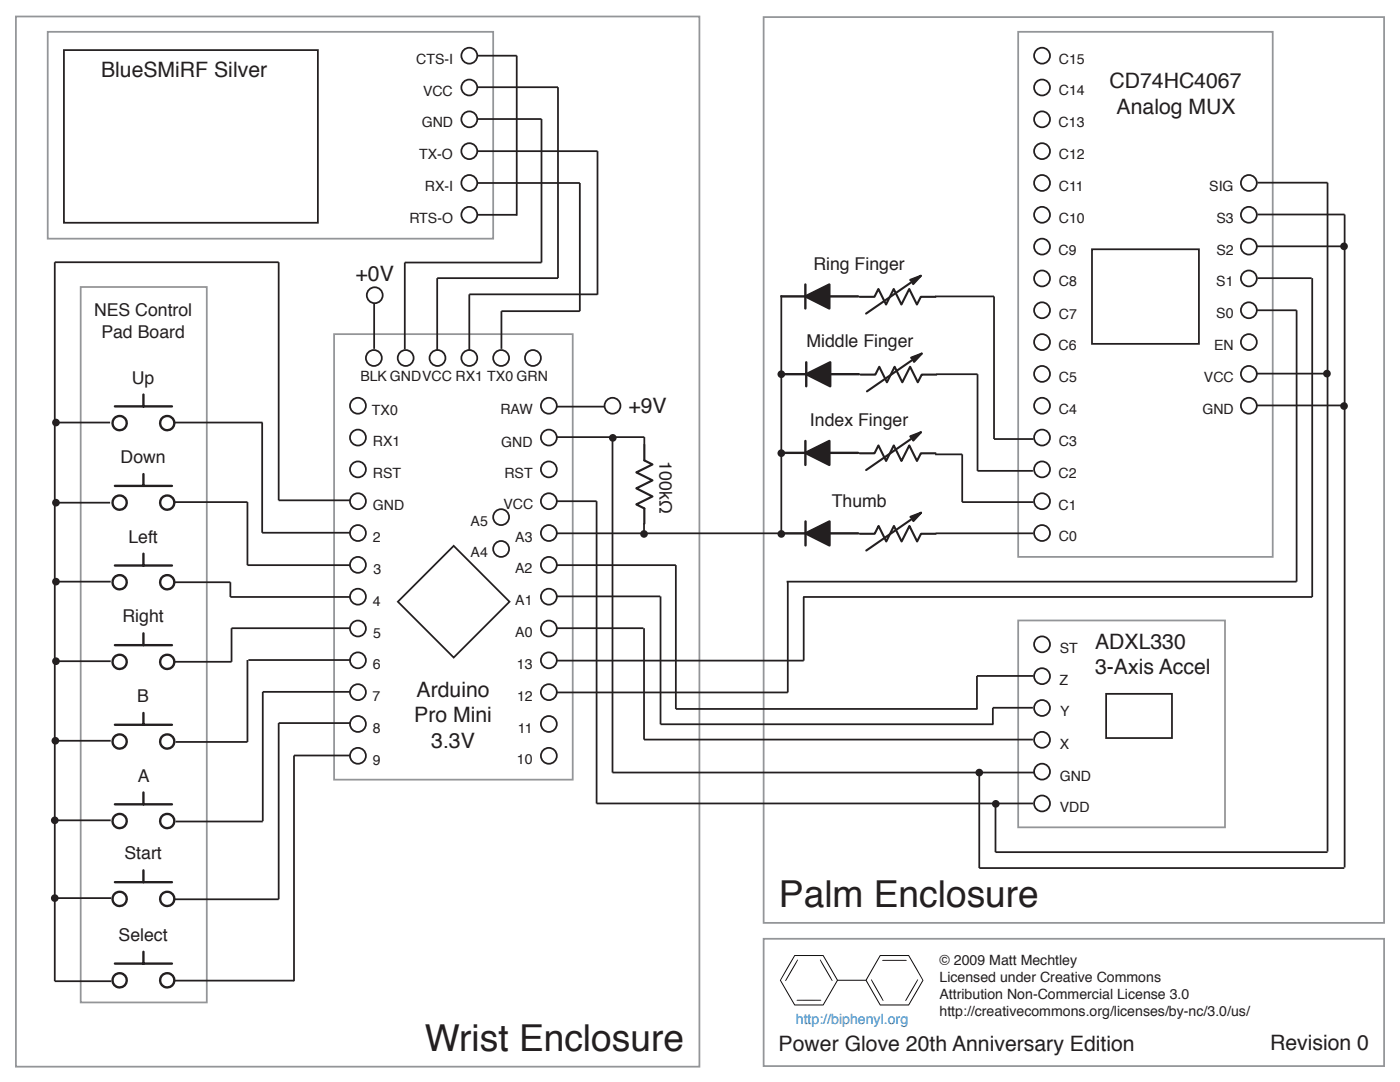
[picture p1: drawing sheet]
<svg xmlns="http://www.w3.org/2000/svg" width="279mm" height="216mm" viewBox="0 0 279 216" stroke-linecap="round" stroke-linejoin="round" font-family="sans-serif">
<!-- layer: Copyright Info -->
<path d="M152.4 187.3h123.8v25.4h-123.8z" fill="none" stroke="#939598" stroke-width=".35"/>
<path d="M176.1 191.6h4.9l-4.3 .1zM183.1 195.4l.1 .1-.4 .8-1.9 3.4h-.2zM173.8 195.5l.3 .1 2.2 4.1-.2-.2zM175.7 190.8l-2.7 4.8 2.7 4.8h5.6l2.8-4.8-2.8-4.8zM163.6 191.5l.3 .2 2.2 4-.2-.2zM159.1 191.5l.1 .1-.5 1-1.8 3.1h-.2zM159 199.5l4.9 .1-4.2 .1zM158.6 190.8l-2.8 4.8 2.8 4.8h5.6l2.8-4.8-2.8-4.8zM158.6 190.6h5.7l2.9 4.9h5.6l2.8-4.9h5.8l2.9 5-2.9 5h-5.8l-2.8-4.9h-5.6l-2.9 4.9h-5.7l-3-5z" fill="#050504"/>
<!-- layer: Bounding Boxes -->
<path d="M3.2 3.3h136.4v209.5h-136.4zM152.4 3.4h123.8v180.7h-123.8z" fill="none" stroke="#939598" stroke-width=".35"/>
<!-- layer: Circuits -->
<path d="M66.7 66.7h47.6v88.9h-47.6z" fill="#fff" stroke="#939598" stroke-width=".35"/>
<circle cx="74.6" cy="71.4" r="1.59" fill="#fff"/>
<circle cx="74.6" cy="71.4" r="1.59" fill="none" stroke="#231f20" stroke-width=".35"/>
<circle cx="81" cy="71.4" r="1.59" fill="#fff"/>
<circle cx="81" cy="71.4" r="1.59" fill="none" stroke="#231f20" stroke-width=".35"/>
<circle cx="87.3" cy="71.4" r="1.59" fill="#fff"/>
<circle cx="87.3" cy="71.4" r="1.59" fill="none" stroke="#231f20" stroke-width=".35"/>
<circle cx="93.7" cy="71.4" r="1.59" fill="#fff"/>
<circle cx="93.7" cy="71.4" r="1.59" fill="none" stroke="#231f20" stroke-width=".35"/>
<circle cx="100" cy="71.4" r="1.59" fill="#fff"/>
<circle cx="100" cy="71.4" r="1.59" fill="none" stroke="#231f20" stroke-width=".35"/>
<circle cx="106.4" cy="71.4" r="1.59" fill="#fff"/>
<circle cx="106.4" cy="71.4" r="1.59" fill="none" stroke="#231f20" stroke-width=".35"/>
<circle cx="109.5" cy="81" r="1.59" fill="#fff"/>
<circle cx="109.5" cy="81" r="1.59" fill="none" stroke="#231f20" stroke-width=".35"/>
<circle cx="109.5" cy="87.3" r="1.59" fill="#fff"/>
<circle cx="109.5" cy="87.3" r="1.59" fill="none" stroke="#231f20" stroke-width=".35"/>
<circle cx="109.5" cy="93.7" r="1.59" fill="#fff"/>
<circle cx="109.5" cy="93.7" r="1.59" fill="none" stroke="#231f20" stroke-width=".35"/>
<circle cx="109.5" cy="100" r="1.59" fill="#fff"/>
<circle cx="109.5" cy="100" r="1.59" fill="none" stroke="#231f20" stroke-width=".35"/>
<circle cx="109.5" cy="106.4" r="1.59" fill="#fff"/>
<circle cx="109.5" cy="106.4" r="1.59" fill="none" stroke="#231f20" stroke-width=".35"/>
<circle cx="109.5" cy="112.7" r="1.59" fill="#fff"/>
<circle cx="109.5" cy="112.7" r="1.59" fill="none" stroke="#231f20" stroke-width=".35"/>
<circle cx="109.5" cy="119.1" r="1.59" fill="#fff"/>
<circle cx="109.5" cy="119.1" r="1.59" fill="none" stroke="#231f20" stroke-width=".35"/>
<circle cx="109.5" cy="125.4" r="1.59" fill="#fff"/>
<circle cx="109.5" cy="125.4" r="1.59" fill="none" stroke="#231f20" stroke-width=".35"/>
<circle cx="109.5" cy="131.8" r="1.59" fill="#fff"/>
<circle cx="109.5" cy="131.8" r="1.59" fill="none" stroke="#231f20" stroke-width=".35"/>
<circle cx="109.5" cy="138.1" r="1.59" fill="#fff"/>
<circle cx="109.5" cy="138.1" r="1.59" fill="none" stroke="#231f20" stroke-width=".35"/>
<circle cx="109.5" cy="144.5" r="1.59" fill="#fff"/>
<circle cx="109.5" cy="144.5" r="1.59" fill="none" stroke="#231f20" stroke-width=".35"/>
<circle cx="109.5" cy="150.8" r="1.59" fill="#fff"/>
<circle cx="109.5" cy="150.8" r="1.59" fill="none" stroke="#231f20" stroke-width=".35"/>
<circle cx="71.4" cy="81" r="1.59" fill="#fff"/>
<circle cx="71.4" cy="81" r="1.59" fill="none" stroke="#231f20" stroke-width=".35"/>
<circle cx="71.4" cy="87.3" r="1.59" fill="#fff"/>
<circle cx="71.4" cy="87.3" r="1.59" fill="none" stroke="#231f20" stroke-width=".35"/>
<circle cx="71.4" cy="93.7" r="1.59" fill="#fff"/>
<circle cx="71.4" cy="93.7" r="1.59" fill="none" stroke="#231f20" stroke-width=".35"/>
<circle cx="71.4" cy="100" r="1.59" fill="#fff"/>
<circle cx="71.4" cy="100" r="1.59" fill="none" stroke="#231f20" stroke-width=".35"/>
<circle cx="71.4" cy="106.4" r="1.59" fill="#fff"/>
<circle cx="71.4" cy="106.4" r="1.59" fill="none" stroke="#231f20" stroke-width=".35"/>
<circle cx="71.4" cy="112.7" r="1.59" fill="#fff"/>
<circle cx="71.4" cy="112.7" r="1.59" fill="none" stroke="#231f20" stroke-width=".35"/>
<circle cx="71.4" cy="119.1" r="1.59" fill="#fff"/>
<circle cx="71.4" cy="119.1" r="1.59" fill="none" stroke="#231f20" stroke-width=".35"/>
<circle cx="71.4" cy="125.4" r="1.59" fill="#fff"/>
<circle cx="71.4" cy="125.4" r="1.59" fill="none" stroke="#231f20" stroke-width=".35"/>
<circle cx="71.4" cy="131.8" r="1.59" fill="#fff"/>
<circle cx="71.4" cy="131.8" r="1.59" fill="none" stroke="#231f20" stroke-width=".35"/>
<circle cx="71.4" cy="138.1" r="1.59" fill="#fff"/>
<circle cx="71.4" cy="138.1" r="1.59" fill="none" stroke="#231f20" stroke-width=".35"/>
<circle cx="71.4" cy="144.5" r="1.59" fill="#fff"/>
<circle cx="71.4" cy="144.5" r="1.59" fill="none" stroke="#231f20" stroke-width=".35"/>
<circle cx="71.4" cy="150.8" r="1.59" fill="#fff"/>
<g fill="none" stroke="#231f20" stroke-width=".35">
<path d="M90.5 108.9l11.2 11.2-11.2 11.1-11.1-11.1z"/>
<circle cx="71.4" cy="150.8" r="1.59"/>
</g>
<circle cx="100" cy="109.5" r="1.59" fill="#fff"/>
<circle cx="100" cy="109.5" r="1.59" fill="none" stroke="#231f20" stroke-width=".35"/>
<circle cx="100" cy="103.2" r="1.59" fill="#fff"/>
<circle cx="100" cy="103.2" r="1.59" fill="none" stroke="#231f20" stroke-width=".35"/>
<circle cx="122.2" cy="81" r="1.59" fill="#fff"/>
<circle cx="122.2" cy="81" r="1.59" fill="none" stroke="#231f20" stroke-width=".35"/>
<circle cx="74.8" cy="58.9" r="1.59" fill="#fff"/>
<circle cx="74.8" cy="58.9" r="1.59" fill="none" stroke="#231f20" stroke-width=".35"/>
<path d="M203.2 123.8h41.3v41.3h-41.3z" fill="#fff" stroke="#939598" stroke-width=".35"/>
<circle cx="208" cy="128.6" r="1.59" fill="#fff"/>
<circle cx="208" cy="128.6" r="1.59" fill="none" stroke="#231f20" stroke-width=".35"/>
<circle cx="208" cy="134.9" r="1.59" fill="#fff"/>
<circle cx="208" cy="134.9" r="1.59" fill="none" stroke="#231f20" stroke-width=".35"/>
<circle cx="208" cy="141.3" r="1.59" fill="#fff"/>
<circle cx="208" cy="141.3" r="1.59" fill="none" stroke="#231f20" stroke-width=".35"/>
<circle cx="208" cy="147.6" r="1.59" fill="#fff"/>
<circle cx="208" cy="147.6" r="1.59" fill="none" stroke="#231f20" stroke-width=".35"/>
<circle cx="208" cy="154" r="1.59" fill="#fff"/>
<circle cx="208" cy="154" r="1.59" fill="none" stroke="#231f20" stroke-width=".35"/>
<circle cx="208" cy="160.3" r="1.59" fill="#fff"/>
<circle cx="208" cy="160.3" r="1.59" fill="none" stroke="#231f20" stroke-width=".35"/>
<path d="M220.8 138.4h13.1v8.9h-13.1z" fill="#fff" stroke="#231f20" stroke-width=".35"/>
<path d="M203.2 6.3h50.8v104.8h-50.8z" fill="#fff" stroke="#939598" stroke-width=".35"/>
<circle cx="208" cy="11.1" r="1.59" fill="#fff"/>
<circle cx="208" cy="11.1" r="1.59" fill="none" stroke="#231f20" stroke-width=".35"/>
<circle cx="208" cy="17.5" r="1.59" fill="#fff"/>
<circle cx="208" cy="17.5" r="1.59" fill="none" stroke="#231f20" stroke-width=".35"/>
<circle cx="208" cy="23.8" r="1.59" fill="#fff"/>
<circle cx="208" cy="23.8" r="1.59" fill="none" stroke="#231f20" stroke-width=".35"/>
<circle cx="208" cy="30.2" r="1.59" fill="#fff"/>
<circle cx="208" cy="30.2" r="1.59" fill="none" stroke="#231f20" stroke-width=".35"/>
<circle cx="208" cy="36.5" r="1.59" fill="#fff"/>
<circle cx="208" cy="36.5" r="1.59" fill="none" stroke="#231f20" stroke-width=".35"/>
<circle cx="208" cy="42.9" r="1.59" fill="#fff"/>
<circle cx="208" cy="42.9" r="1.59" fill="none" stroke="#231f20" stroke-width=".35"/>
<circle cx="208" cy="49.2" r="1.59" fill="#fff"/>
<circle cx="208" cy="49.2" r="1.59" fill="none" stroke="#231f20" stroke-width=".35"/>
<circle cx="208" cy="55.6" r="1.59" fill="#fff"/>
<circle cx="208" cy="55.6" r="1.59" fill="none" stroke="#231f20" stroke-width=".35"/>
<circle cx="208" cy="61.9" r="1.59" fill="#fff"/>
<circle cx="208" cy="61.9" r="1.59" fill="none" stroke="#231f20" stroke-width=".35"/>
<circle cx="208" cy="68.3" r="1.59" fill="#fff"/>
<circle cx="208" cy="68.3" r="1.59" fill="none" stroke="#231f20" stroke-width=".35"/>
<circle cx="208" cy="74.6" r="1.59" fill="#fff"/>
<circle cx="208" cy="74.6" r="1.59" fill="none" stroke="#231f20" stroke-width=".35"/>
<circle cx="208" cy="81" r="1.59" fill="#fff"/>
<circle cx="208" cy="81" r="1.59" fill="none" stroke="#231f20" stroke-width=".35"/>
<circle cx="208" cy="87.3" r="1.59" fill="#fff"/>
<circle cx="208" cy="87.3" r="1.59" fill="none" stroke="#231f20" stroke-width=".35"/>
<circle cx="208" cy="93.7" r="1.59" fill="#fff"/>
<circle cx="208" cy="93.7" r="1.59" fill="none" stroke="#231f20" stroke-width=".35"/>
<circle cx="208" cy="100" r="1.59" fill="#fff"/>
<circle cx="208" cy="100" r="1.59" fill="none" stroke="#231f20" stroke-width=".35"/>
<circle cx="208" cy="106.4" r="1.59" fill="#fff"/>
<circle cx="208" cy="106.4" r="1.59" fill="none" stroke="#231f20" stroke-width=".35"/>
<circle cx="249.2" cy="36.5" r="1.59" fill="#fff"/>
<circle cx="249.2" cy="36.5" r="1.59" fill="none" stroke="#231f20" stroke-width=".35"/>
<circle cx="249.2" cy="42.9" r="1.59" fill="#fff"/>
<circle cx="249.2" cy="42.9" r="1.59" fill="none" stroke="#231f20" stroke-width=".35"/>
<circle cx="249.2" cy="49.2" r="1.59" fill="#fff"/>
<circle cx="249.2" cy="49.2" r="1.59" fill="none" stroke="#231f20" stroke-width=".35"/>
<circle cx="249.2" cy="55.6" r="1.59" fill="#fff"/>
<circle cx="249.2" cy="55.6" r="1.59" fill="none" stroke="#231f20" stroke-width=".35"/>
<circle cx="249.2" cy="61.9" r="1.59" fill="#fff"/>
<circle cx="249.2" cy="61.9" r="1.59" fill="none" stroke="#231f20" stroke-width=".35"/>
<circle cx="249.2" cy="68.3" r="1.59" fill="#fff"/>
<circle cx="249.2" cy="68.3" r="1.59" fill="none" stroke="#231f20" stroke-width=".35"/>
<circle cx="249.2" cy="74.6" r="1.59" fill="#fff"/>
<circle cx="249.2" cy="74.6" r="1.59" fill="none" stroke="#231f20" stroke-width=".35"/>
<circle cx="249.2" cy="81" r="1.59" fill="#fff"/>
<circle cx="249.2" cy="81" r="1.59" fill="none" stroke="#231f20" stroke-width=".35"/>
<path d="M217.9 49.7h21.4v18.9h-21.4z" fill="#fff" stroke="#231f20" stroke-width=".35"/>
<path d="M9.5 6.3h88.9v41.3h-88.9z" fill="#fff" stroke="#939598" stroke-width=".35"/>
<circle cx="93.7" cy="17.5" r="1.59" fill="#fff"/>
<circle cx="93.7" cy="17.5" r="1.59" fill="none" stroke="#231f20" stroke-width=".35"/>
<circle cx="93.7" cy="23.8" r="1.59" fill="#fff"/>
<circle cx="93.7" cy="23.8" r="1.59" fill="none" stroke="#231f20" stroke-width=".35"/>
<circle cx="93.7" cy="30.2" r="1.59" fill="#fff"/>
<circle cx="93.7" cy="30.2" r="1.59" fill="none" stroke="#231f20" stroke-width=".35"/>
<circle cx="93.7" cy="36.5" r="1.59" fill="#fff"/>
<circle cx="93.7" cy="36.5" r="1.59" fill="none" stroke="#231f20" stroke-width=".35"/>
<circle cx="93.7" cy="42.9" r="1.59" fill="#fff"/>
<circle cx="93.7" cy="42.9" r="1.59" fill="none" stroke="#231f20" stroke-width=".35"/>
<circle cx="93.7" cy="11.1" r="1.59" fill="#fff"/>
<circle cx="93.7" cy="11.1" r="1.59" fill="none" stroke="#231f20" stroke-width=".35"/>
<path d="M12.8 10h50.6v34.4h-50.6z" fill="#fff" stroke="#231f20" stroke-width=".35"/>
<g fill="none" stroke="#231f20" stroke-width=".47">
<path d="M28.6 78.7v2.4M22.9 97h11.4M22.9 81.1h11.4M28.6 94.6v2.4M22.9 112.8h11.4M28.6 110.5v2.3M22.9 128.7h11.4M28.6 126.4v2.3M22.9 144.6h11.4M28.6 142.3v2.3M28.6 158.1v2.4M22.9 160.5h11.4"/>
<path d="M22.9 176h11.4M28.6 173.7v2.3M22.9 192.3h11.4M28.6 189.9v2.4"/>
<circle cx="23.9" cy="84.4" r="1.42"/>
<circle cx="33.4" cy="84.4" r="1.42"/>
<circle cx="23.9" cy="100.3" r="1.42"/>
<circle cx="23.9" cy="116.2" r="1.42"/>
<circle cx="33.4" cy="100.3" r="1.42"/>
<circle cx="33.4" cy="116.2" r="1.42"/>
<circle cx="23.9" cy="132.1" r="1.42"/>
<circle cx="33.4" cy="132.1" r="1.42"/>
<circle cx="23.9" cy="148" r="1.42"/>
<circle cx="33.4" cy="148" r="1.42"/>
<circle cx="23.9" cy="179.4" r="1.42"/>
<circle cx="23.9" cy="163.8" r="1.42"/>
<circle cx="33.4" cy="163.8" r="1.42"/>
<circle cx="33.4" cy="179.4" r="1.42"/>
<circle cx="23.9" cy="195.6" r="1.42"/>
<circle cx="33.4" cy="195.6" r="1.42"/>
</g>
<path d="M16.1 57.3h25.2v142.7h-25.2z" fill="none" stroke="#939598" stroke-width=".35"/>
<path d="M128.6 88.8v3.1l1.6 .8-3.2 1.6 3.2 1.6-3.2 1.5 3.2 1.7-3.2 1.5 1.6 .9v3" fill="none" stroke="#231f20" stroke-width=".43"/>
<g fill="none" stroke="#231f20" stroke-width=".42">
<path d="M171.6 59.2h2.9l.8-1.5 1.5 3.1 1.6-3.1 1.5 3.1 1.6-3.1 1.5 3.1 .8-1.6h2.9M181.7 55.9l2.1-.9-1.6 1.7-.2-.5zM181.9 55.9l1.4-.5-1 1zM182.2 55.9l.6-.2-.5 .5zM183.8 55l-11 7.6M171.7 74.7h3l.8-1.5 1.5 3.1 1.5-3.1 1.6 3.1 1.5-3.1 1.6 3.1 .7-1.6h3M181.8 71.4l2.1-.8-1.5 1.6-.2-.5zM182.1 71.4l1.3-.5-.9 1.1zM182.3 71.5l.7-.3-.5 .5zM183.9 70.5l-10.9 7.6M171.6 90.4h2.9l.8-1.5 1.5 3.1 1.6-3.1 1.5 3.1 1.6-3.1 1.5 3.1 .8-1.6h2.9M181.7 87.1l2.1-.8-1.6 1.6-.1-.5z"/>
<path d="M181.9 87.1l1.4-.5-1 1.1zM182.2 87.2l.6-.3-.5 .5zM183.8 86.2l-10.9 7.6M171.6 106.5h3l.7-1.6 1.6 3.1 1.5-3.1 1.5 3.1 1.6-3.1 1.5 3.1 .8-1.5h2.9M181.7 103.1l2.1-.8-1.5 1.7-.2-.5zM181.9 103.2l1.4-.6-1 1.1zM182.2 103.2l.6-.2-.4 .5zM183.8 102.3l-10.9 7.6"/>
</g>
<g fill="none" stroke="#231f20" stroke-width=".48">
<path d="M155.9 59.1h15.3M160.7 56.8v4.8M160.7 59.1l4.8-2.3v4.8zM161.1 59.1l4.3-2.1v4.3zM161.4 59.1l3.8-1.8v3.7zM161.7 59.1l3.3-1.6v3.3zM162.1 59.1l2.8-1.4v2.8zM162.4 59.1l2.4-1.1v2.3zM162.8 59.1l1.8-.8v1.8zM163.1 59.1l1.3-.6v1.3zM163.5 59.1l.8-.4v.9zM163.8 59.1l.3-.1v.3z"/>
<path d="M156.1 74.7h15.3M160.9 72.3v4.8M160.9 74.7l4.8-2.4v4.8zM161.3 74.7l4.2-2.2v4.3zM161.6 74.7l3.8-1.9v3.8zM161.9 74.7l3.3-1.7v3.3zM162.3 74.7l2.8-1.4v2.8zM162.6 74.7l2.3-1.2v2.3zM163 74.7l1.8-.9v1.8zM163.3 74.7l1.3-.7v1.3zM163.6 74.7l.9-.4v.8zM164 74.7l.3-.2v.3z"/>
<path d="M155.9 90.4h15.4M160.7 88v4.8M160.7 90.4l4.8-2.4v4.8zM161.1 90.4l4.3-2.2v4.3zM161.4 90.4l3.8-1.9v3.8zM161.7 90.4l3.3-1.7v3.3zM162.1 90.4l2.8-1.4v2.8zM162.4 90.4l2.4-1.2v2.3zM162.8 90.4l1.8-.9v1.8zM163.1 90.4l1.3-.7v1.3zM163.5 90.4l.8-.4v.8zM163.8 90.4l.3-.2v.3z"/>
<path d="M156 106.4h15.3M160.8 104v4.8M160.8 106.4l4.7-2.4v4.8zM161.1 106.4l4.3-2.1v4.3zM161.5 106.4l3.7-1.8v3.7zM161.8 106.4l3.3-1.6v3.3zM162.1 106.4l2.8-1.4v2.8zM162.5 106.4l2.3-1.1v2.3zM162.8 106.4l1.8-.9v1.8zM163.2 106.4l1.3-.6v1.3zM163.5 106.4l.8-.4v.8zM163.8 106.4l.4-.1v.3z"/>
</g>
<!-- layer: Traces -->
<g fill="none" stroke="#231f20" stroke-width=".35">
<path d="M95.3 17.4h16.1v38.1h-24.1v14.3M95.4 11.1h7.7v31.9M95.3 30.2h23.9v28.6M95.4 36.5h20.3v25.6M95.4 23.8h12.7v28.6h-27.3v17.3M250.9 36.5h14v133.4M95.2 42.9h7.9M119.2 58.7h-25.5v11.1M155.9 58.9v47.5h-44.8M186.6 59.1h11.8v28.5h7.9M250.8 49.2h17.4M250.9 42.8h17.4"/>
<path d="M250.9 55.5h10.9M261.9 55.5v63.6h-101.6M268.3 42.8v130.3M186.9 74.7h8.2v19.3h11M250.8 61.9h8v54.2h-101.8M250.8 74.6h14M11.2 84.3h10.8M34.9 84.3h17.5M52.3 84.3v22h17.5M69.9 99.8h-14.3v-47.5h-44.7v143.5h11.3M111.1 87.2h17.5v1.6M122.2 87.3v66.9l84.2-.1"/>
<path d="M186.6 90.7h5.4v9.5h14.3M250.8 80.9h17.4M11.2 100.3h10.8M11.2 116.1h10.9M34.9 100.2h14.5v12.6h20.4M34.9 116.2h11.1v2.9h23.9M111.1 100h8v60.3M111.1 119h20.7M111.1 112.8h23.8v28.7h60.2M128.5 104.4v2M131.8 119v25.5h66.5M157.2 116.1v22.1h-46.1"/>
<path d="M160.4 119.1v12.7h-49.3M186.7 106.4h19.6M11.2 131.9h10.9M49.4 131.7v16.3h-14.4M49.6 131.7h20.4M69.8 125.4h-23.6v6.7h-11.3M69.8 138.1h-17.4v25.8M111.1 125.4h17.3M128.5 125.4v22.2h77.6M206.3 134.9h-11.3v6.6M11 147.8h11.1M69.9 150.8h-11.2v45"/>
<path d="M70 144.3h-14.4v35.1h-20.7M195.4 154.2v19h72.9M206.1 141.2h-8v3.3M10.9 163.7h11.2M10.9 179.2h11.3M35 163.9h17.4M119.1 160.3h87.1M198.7 160.5v9.5h66.2M34.9 195.7h23.8"/>
</g>
<circle cx="11.2" cy="84.3" r=".59" fill="#231f20"/>
<circle cx="11.2" cy="84.3" r=".59" fill="none" stroke="#231f20" stroke-width=".35"/>
<circle cx="11.2" cy="100.3" r=".59" fill="#231f20"/>
<circle cx="11.2" cy="100.3" r=".59" fill="none" stroke="#231f20" stroke-width=".35"/>
<circle cx="11.2" cy="116.1" r=".59" fill="#231f20"/>
<circle cx="11.2" cy="116.1" r=".59" fill="none" stroke="#231f20" stroke-width=".35"/>
<circle cx="11.2" cy="131.9" r=".59" fill="#231f20"/>
<circle cx="11.2" cy="131.9" r=".59" fill="none" stroke="#231f20" stroke-width=".35"/>
<circle cx="11" cy="147.8" r=".59" fill="#231f20"/>
<circle cx="11" cy="147.8" r=".59" fill="none" stroke="#231f20" stroke-width=".35"/>
<circle cx="10.9" cy="163.7" r=".59" fill="#231f20"/>
<circle cx="10.9" cy="163.7" r=".59" fill="none" stroke="#231f20" stroke-width=".35"/>
<circle cx="10.9" cy="179.2" r=".59" fill="#231f20"/>
<circle cx="10.9" cy="179.2" r=".59" fill="none" stroke="#231f20" stroke-width=".35"/>
<circle cx="122.3" cy="87.4" r=".59" fill="#231f20"/>
<circle cx="122.3" cy="87.4" r=".59" fill="none" stroke="#231f20" stroke-width=".35"/>
<circle cx="128.5" cy="106.5" r=".59" fill="#231f20"/>
<circle cx="128.5" cy="106.5" r=".59" fill="none" stroke="#231f20" stroke-width=".35"/>
<circle cx="155.9" cy="106.5" r=".59" fill="#231f20"/>
<circle cx="155.9" cy="106.5" r=".59" fill="none" stroke="#231f20" stroke-width=".35"/>
<circle cx="155.9" cy="90.4" r=".59" fill="#231f20"/>
<circle cx="155.9" cy="90.4" r=".59" fill="none" stroke="#231f20" stroke-width=".35"/>
<circle cx="155.9" cy="74.7" r=".59" fill="#231f20"/>
<circle cx="155.9" cy="74.7" r=".59" fill="none" stroke="#231f20" stroke-width=".35"/>
<circle cx="195.4" cy="154.2" r=".59" fill="#231f20"/>
<circle cx="195.4" cy="154.2" r=".59" fill="none" stroke="#231f20" stroke-width=".35"/>
<circle cx="198.7" cy="160.4" r=".59" fill="#231f20"/>
<circle cx="198.7" cy="160.4" r=".59" fill="none" stroke="#231f20" stroke-width=".35"/>
<circle cx="264.8" cy="74.6" r=".59" fill="#231f20"/>
<circle cx="264.8" cy="74.6" r=".59" fill="none" stroke="#231f20" stroke-width=".35"/>
<circle cx="268.2" cy="81" r=".59" fill="#231f20"/>
<circle cx="268.2" cy="81" r=".59" fill="none" stroke="#231f20" stroke-width=".35"/>
<circle cx="268.2" cy="49.2" r=".59" fill="#231f20"/>
<g fill="none" stroke="#231f20" stroke-width=".35">
<path d="M74.7 60.5v9.1M115.7 62.1h-15.6v7.5M111.1 81.1h9.5"/>
<circle cx="268.2" cy="49.2" r=".59"/>
</g>
<g font-size="7.4" fill="#231f20">
<text x="155.5" y="181">Palm Enclosure</text>
<text x="84.8" y="209.7">Wrist Enclosure</text>
</g>
<g font-size="4.2" fill="#231f20">
<text x="20.2" y="15.4">BlueSMiRF Silver</text>
<text x="221.4" y="17.6">CD74HC4067</text>
<text x="222.8" y="22.7">Analog MUX</text>
<text x="71" y="56">+0V</text>
<text x="125.4" y="82.4">+9V</text>
<text x="218.5" y="129.4">ADXL330</text>
<text x="218.5" y="134.5">3-Axis Accel</text>
<text x="83.1" y="139">Arduino</text>
<text x="82.7" y="144.1">Pro Mini</text>
<text x="86.1" y="149.2">3.3V</text>
<text x="155.4" y="209.7">Power Glove 20th Anniversary Edition</text>
<text x="253.5" y="209.6">Revision 0</text>
</g>
<g font-size="3.5" fill="#231f20">
<text x="162.3" y="53.8">Ring Finger</text>
<text x="18.8" y="63.1">NES Control</text>
<text x="20.2" y="67.4">Pad Board</text>
<text x="160.9" y="69.3">Middle Finger</text>
<text x="26.3" y="76.6">Up</text>
<text x="161.7" y="85">Index Finger</text>
<text x="24.1" y="92.4">Down</text>
<text x="131.6" y="92" transform="rotate(90 131.6 92)">100kΩ</text>
<text x="166" y="101.1">Thumb</text>
<text x="25.6" y="108.3">Left</text>
<text x="24.5" y="124.2">Right</text>
<text x="27.4" y="140.1">B</text>
<text x="27.5" y="155.9">A</text>
<text x="24.8" y="171.5">Start</text>
<text x="23.7" y="187.7">Select</text>
</g>
<g font-size="2.8" fill="#231f20">
<text x="83.1" y="12.8">CTS-I</text>
<text x="211.3" y="12.7">C15</text>
<text x="84.4" y="19.2">VCC</text>
<text x="211.3" y="19">C14</text>
<text x="84.2" y="25.4">GND</text>
<text x="211.3" y="25.3">C13</text>
<text x="83.6" y="31.6">TX-O</text>
<text x="211.3" y="31.7">C12</text>
<text x="84.8" y="38.1">RX-I</text>
<text x="211.3" y="38.1">C11</text>
<text x="241.3" y="38.1">SIG</text>
<text x="81.7" y="44.4">RTS-O</text>
<text x="211.3" y="44.4">C10</text>
<text x="242.8" y="44.5">S3</text>
<text x="211.3" y="50.8">C9</text>
<text x="242.8" y="50.8">S2</text>
<text x="211.3" y="57.1">C8</text>
<text x="242.7" y="57.1">S1</text>
<text x="211.3" y="63.6">C7</text>
<text x="242.7" y="63.5">S0</text>
<text x="211.3" y="69.8">C6</text>
<text x="242.3" y="69.8">EN</text>
<text x="71.9" y="76">BLK GNDVCC RX1 TX0 GRN</text>
<text x="211.3" y="76.2">C5</text>
<text x="240.3" y="76.2">VCC</text>
<text x="74.2" y="82.7">TX0</text>
<text x="99.9" y="82.7">RAW</text>
<text x="211.3" y="82.5">C4</text>
<text x="240" y="82.5">GND</text>
<text x="74.4" y="89.1">RX1</text>
<text x="100" y="89.1">GND</text>
<text x="211.3" y="88.9">C3</text>
<text x="74.4" y="95.4">RST</text>
<text x="100.7" y="95.4">RST</text>
<text x="211.3" y="95.3">C2</text>
<text x="74.4" y="101.7">GND</text>
<text x="100.5" y="101.7">VCC</text>
<text x="211.3" y="101.7">C1</text>
<text x="93.9" y="104.9">A5</text>
<text x="211.3" y="107.9">C0</text>
<text x="74.4" y="108.1">2</text>
<text x="93.9" y="111.2">A4</text>
<text x="102.8" y="108.1">A3</text>
<text x="74.5" y="114.5">3</text>
<text x="102.8" y="114.4">A2</text>
<text x="74.4" y="120.8">4</text>
<text x="102.8" y="120.8">A1</text>
<text x="74.4" y="127.3">5</text>
<text x="102.8" y="127.1">A0</text>
<text x="211.5" y="130.3">ST</text>
<text x="74.4" y="133.5">6</text>
<text x="103.2" y="133.5">13</text>
<text x="211.4" y="136.7">Z</text>
<text x="74.3" y="139.9">7</text>
<text x="103.2" y="139.9">12</text>
<text x="211.6" y="143">Y</text>
<text x="74.4" y="146.3">8</text>
<text x="103.4" y="146.3">11</text>
<text x="211.5" y="149.4">X</text>
<text x="74.4" y="152.6">9</text>
<text x="103.2" y="152.5">10</text>
<text x="211.5" y="155.7">GND</text>
<text x="211.5" y="162.1">VDD</text>
<text x="187.5" y="192.6">© 2009 Matt Mechtley</text>
<text x="187.5" y="196">Licensed under Creative Commons</text>
<text x="187.5" y="199.4">Attribution Non-Commercial License 3.0</text>
<text x="187.5" y="202.8">http://creativecommons.org/licenses/by-nc/3.0/us/</text>
</g>
<text font-size="2.8" fill="#1074bc" x="158.8" y="204.2">http://biphenyl.org</text>
</svg>
